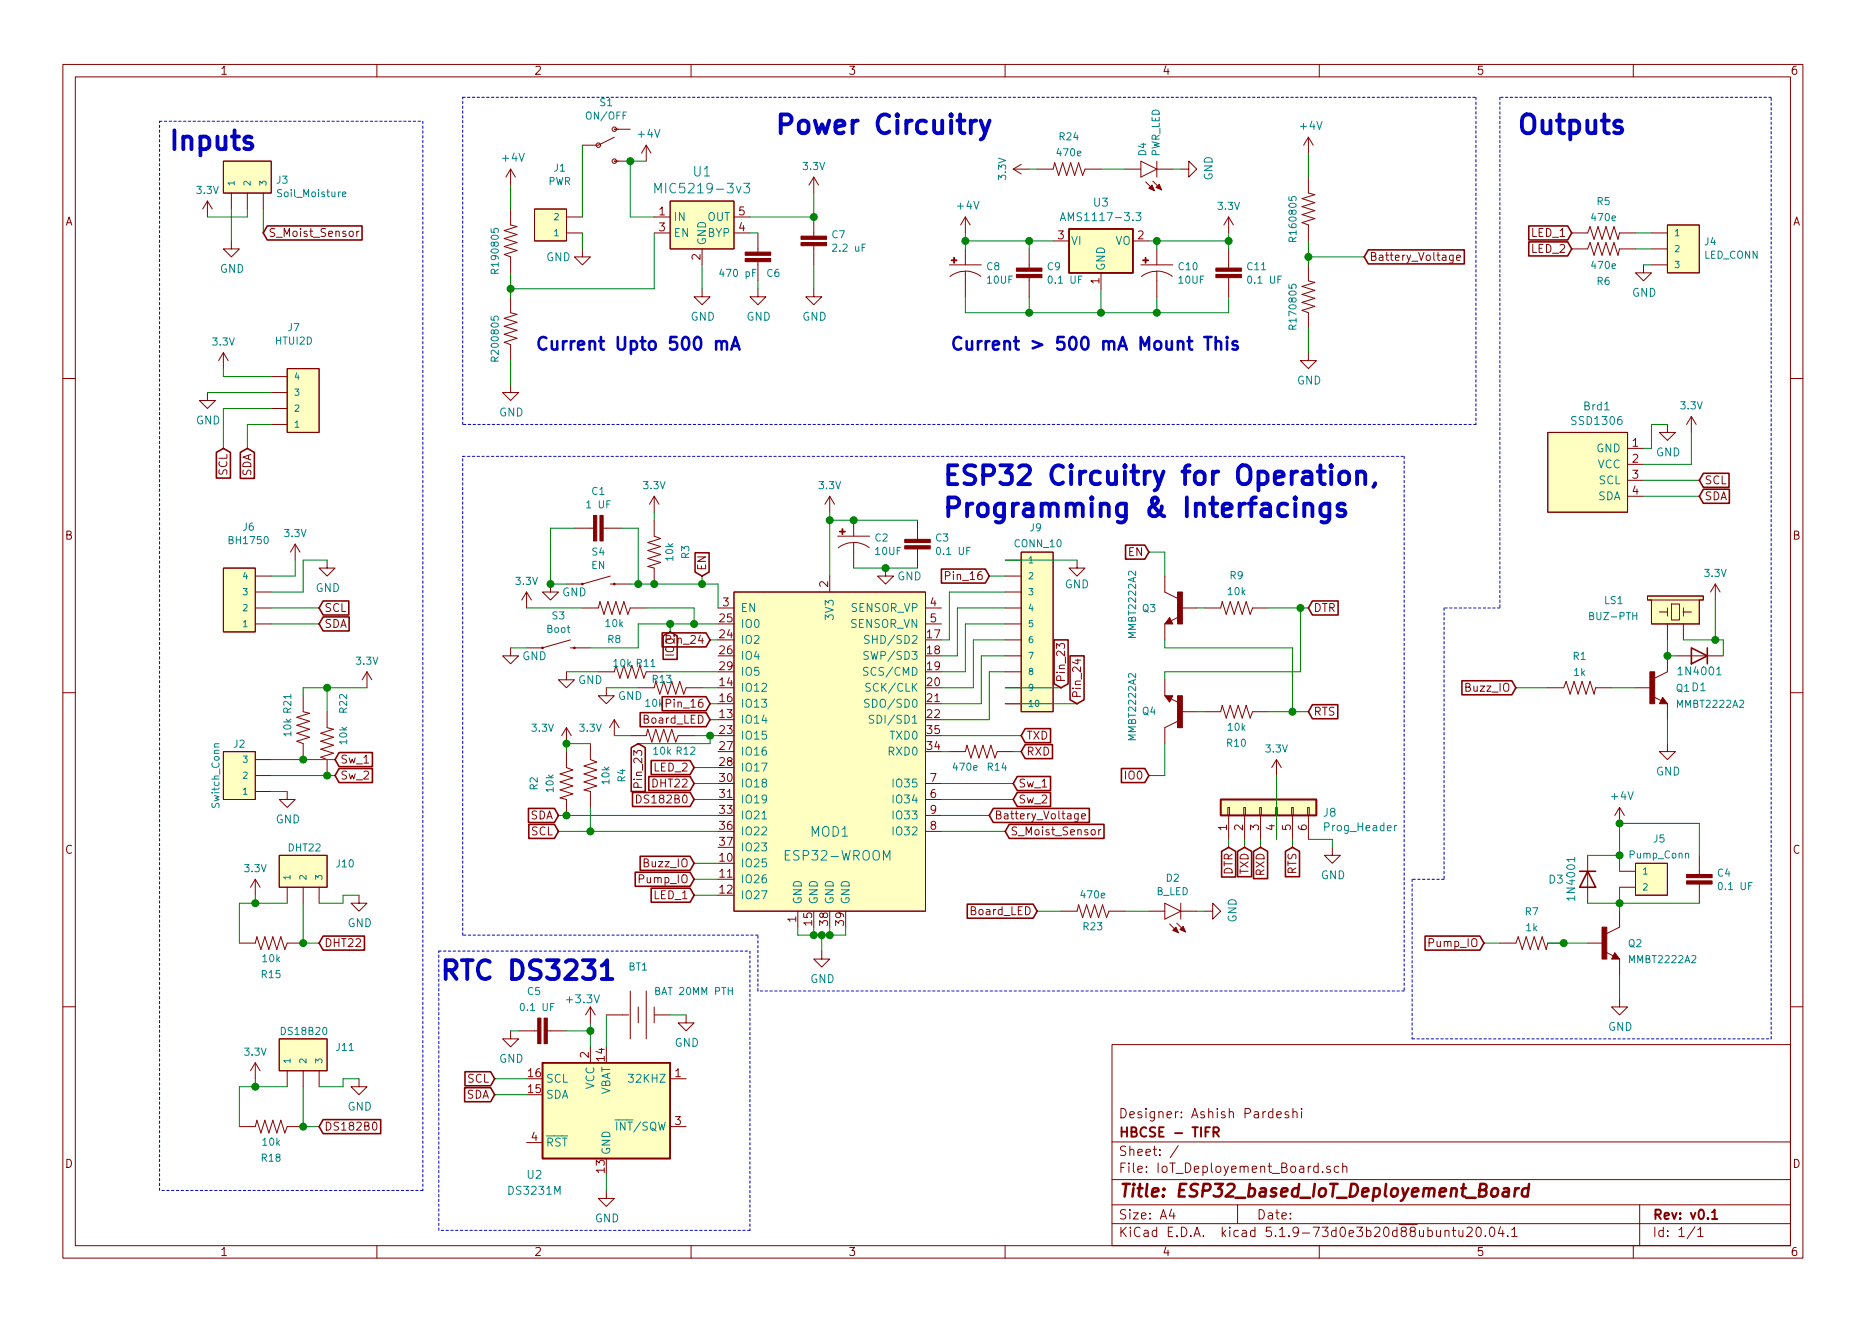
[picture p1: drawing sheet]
<svg xmlns="http://www.w3.org/2000/svg" width="297mm" height="210mm" viewBox="0 0 297 210" stroke-linecap="round" stroke-linejoin="round" font-family="sans-serif">
<g fill="none" stroke="#840000" stroke-width=".16">
<path d="M10 10.3h277v189.9h-277zM12 12.2h273v186.1h-273zM60 10.3v1.9M110 10.3v1.9M160 10.3v1.9M210 10.3v1.9M260 10.3v1.9M33 32v2.5M33 32l-.7 1.3M33 32l.8 1.3M35.6 25.6h7.6v5.1h-7.6zM36.8 38.3v1.3h1.3l-1.3 1.3-1.2-1.3h1.2"/>
<path d="M36.8 30.7v2.6M39.4 30.7v2.6M41.9 30.7v2.6M56.8 36.8v.8M57.1 36.8h-.2l-.1 .2M81.3 33.3v2.5l1 .3-2 .6 2 .6-2 .7 2 .6-2 .6 2 .7-2 .6 1 .4v2.5M81.3 26.9v2.6M81.3 26.9l-.8 1.3M81.3 26.9l.7 1.3M85.1 33.3h5.1v5h-5.1zM90.2 37.1h2.5M90.2 34.5h2.5"/>
<path d="M92.7 39.6v1.3h1.3l-1.3 1.3-1.3-1.3h1.3M97.8 21.8l-2.6 1.3h-2.5M97.8 25.6h2.5M97.8 20.6h2.5M102.9 23.1l-.8 1.3M102.9 23.1v2.5M102.9 23.1l.7 1.3M104.1 37.1h2.6M104.1 34.5h2.6M106.7 32h10.1v7.6h-10.1zM111.8 39.6v2.6M116.8 37.1h2.6"/>
<path d="M116.8 34.5h2.6M120.6 37.1v3M129.5 28.2v2.5M129.5 34.5v3.1M129.5 39.1v3.1M129.5 28.2l-.7 1.3M129.5 28.2l.8 1.3M153.7 34.5v2.6M153.7 39.6v2.6M153.7 34.5l-.8 1.3M153.7 34.5l.7 1.3M161.3 26.9h2.5"/>
<path d="M161.3 26.9l1.3 .8M162.6 26.2l-1.3 .7M163.8 39.6v3.1M165.1 26.9h2.5l.3-1 .6 2 .7-2 .6 2 .6-2 .7 2 .6-2 .6 2 .4-1h2.6M167.6 38.3h2.6M179.1 26.9h2.5M180.3 38.3h2.6M181.6 25.6l2.5 1.3-2.5 1.3zM182.4 29l1.4 1.3M183.5 28.8l1.4 1.4M184.1 26.9h2.6M184.1 25.6v2.6"/>
<path d="M184.1 39.6v2.6M188 26.9h1.2v-1.3l1.3 1.3-1.3 1.3v-1.3M195.6 34.5v2.6M195.6 39.6v3.1M195.6 34.5l-.8 1.3M195.6 34.5l.7 1.3M208.3 28.2v2.5l1 .3-2 .6 2 .7-2 .6 2 .6-2 .7 2 .6-2 .6 1 .4v2.5M208.3 21.8v2.6M208.3 21.8l-.8 1.3M208.3 21.8l.7 1.3M250.2 37.1h2.5l.4-1 .6 2 .7-2 .6 2 .7-2 .6 2 .6-2 .7 2 .2-1h2.5M250.2 39.6h2.5l.4-1 .6 2 .7-2 .6 2 .7-2 .6 2 .6-2 .7 2 .2-1h2.5"/>
<path d="M262.9 37.1h2.5M262.9 39.6h2.5M265.4 35.8h5.1v7.6h-5.1zM35.6 56.1v2.6M35.6 56.1l-.8 1.3M35.6 56.1l.7 1.3M43.2 59.9h2.5M45.7 58.7h5.1v10.1h-5.1zM81.3 47.2v2.6l1 .2-2 .7 2 .6-2 .6 2 .7-2 .6 2 .6-2 .7 1 .4v2.5M111.8 46v1.2h1.2l-1.2 1.3-1.3-1.3h1.3M120.6 46v1.2h1.3l-1.3 1.3-1.2-1.3h1.2M120.6 41.7v3"/>
<path d="M129.5 46v1.2h1.3l-1.3 1.3-1.2-1.3h1.2M151.1 42.2h5.1M151.2 44a4 4 0 0 1 2.5-.8v4M153.7 43.1a4.3 4.3 0 0 1 2.4 .9M163.8 44.2v3M175.3 43.4v2.6M181.6 42.2h5.1M181.7 44a4 4 0 0 1 2.4-.8v4M184.1 43.1a4.3 4.3 0 0 1 2.5 .9M195.6 44.2v3M208.3 56.1v1.3h1.2l-1.2 1.3-1.3-1.3h1.3M208.3 42.2v2.5l1 .3-2 .6 2 .6-2 .7 2 .6-2 .6 2 .7-2 .6 1 .4v2.5"/>
<path d="M231.3 40.6v1.2l-.2 .1-.3-.1M231.3 40.7l-.3-.1-.3 .2 .1 .6h.5M231.9 41l.6-.1-.1-.2-.3-.1-.2 .2v.6h.5M261.6 42.2v1.2h1.3l-1.3 1.3-1.3-1.3h1.3M262.9 42.2h2.5M10 60.2h2M33 62.5v1.2h1.3l-1.3 1.3-1.3-1.3h1.3M43.2 67.6h2.5M43.2 65h2.5M43.2 62.5h2.5M81.3 61.2v1.3h1.2l-1.2 1.2-1.3-1.2h1.3M104.1 79v2.5"/>
<path d="M104.1 79l-.7 1.3M104.1 79l.8 1.3M132.1 79v2.5M132.1 79l-.8 1.3M132.1 79l.7 1.3M246.4 68.8h12.7v12.7h-12.7zM259.1 71.4h2.5M259.1 73.9h2.5M259.1 76.4h2.5M259.1 79h2.5M265.4 67.6v1.2h1.3l-1.3 1.3-1.2-1.3h1.2M269.2 66.3v2.5"/>
<path d="M269.2 66.3l-.7 1.3M269.2 66.3l.8 1.3M285 60.2h2M35.6 90.4h5v10.2h-5zM40.6 99.3h2.6M40.6 96.8h2.6M40.6 94.2h2.6M40.6 91.7h2.6M47 86.6v2.5M47 86.6l-.8 1.3M47 86.6l.8 1.3M52.1 89.1v1.3h1.2l-1.2 1.3-1.3-1.3h1.3"/>
<path d="M83.8 94.2v2.6M83.8 94.2l-.7 1.3M83.8 94.2l.8 1.3M87.6 93v1.2h1.3l-1.3 1.3-1.2-1.3h1.2M91.4 84.1h3.1M92.7 96.8h2.5l.3-1 .6 2 .7-2 .6 2 .6-2 .7 2 .6-2 .6 2 .4-1h2.6M96 84.1h3.1M97.2 91.7l-4.5 1.3h-2.5M97.2 93h3.1M104.1 82.8v2.5l1.1 .4-2.1 .7 2.1 .6-2.1 .6 2.1 .7-2.1 .6 2.1 .6-2.1 .7 1 .2v2.6M114.3 96.8h2.5M116.8 94.2h30.5v50.8h-30.5z"/>
<path d="M132.1 91.7v2.5M133.3 85.3h5.1M133.5 87.2a4 4 0 0 1 2.4-.8v4M135.9 86.3a4.3 4.3 0 0 1 2.5 .9M135.9 82.8v2.5M141 90.4v1.3h1.2l-1.2 1.3-1.3-1.3h1.3M146 82.8v3M146 87.4v3M147.3 99.3h2.6M147.3 96.8h2.6M150.5 91.6h.6l.1-.2v-.3l-.2-.1h-.5v1.2M160 99.3h2.6"/>
<path d="M160 96.8h2.6M160 94.2h2.6M160 91.7h2.6M160 89.1h2.6M162.6 87.9h5v25.4h-5zM171.4 89.1v1.3h1.3l-1.3 1.3-1.2-1.3h1.2M185.4 91.7v2.5l2.1 1M185.4 99.3v2.5M187.7 98.2l-1.3 .6M188 96.8h2.5M191.8 96.8h2.5l.3-1 .6 2 .6-2 .7 2 .6-2 .6 2 .7-2 .6 2 .4-1h2.5M262.3 94.9h8.8v.6h-.6v3.8h-7.6v-3.8h-.6z"/>
<path d="M262.9 95.5h7.6M264.2 97.4h1.2M265.4 96.8v1.2M265.4 99.3v2.5M266.1 96.1h1.2v2.6h-1.2zM268 97.4h1.2M268 96.8v1.2M268 99.3v2.5M273 93v2.5M273 93l-.7 1.2M273 93l.8 1.2M10 110.3h2"/>
<path d="M35.6 119.6h5v7.6h-5zM48.3 110.7v2.6l1 .2-2.1 .7 2.1 .6-2.1 .6 2.1 .7-2.1 .6 2.1 .6-2.1 .7 1.1 .4v2.5M52.1 113.3v2.5l1 .3-2 .6 2 .6-2 .7 2 .6-2 .6 2 .7-2 .6 1 .4v2.5M58.4 106.9v2.6M58.4 106.9l-.7 1.3M58.4 106.9l.8 1.3M81.3 103.1v1.3h1.2l-1.2 1.3-1.3-1.3h1.3M90.2 106.9v1.3h1.2l-1.2 1.3-1.3-1.3h1.3M90.2 119.6v2.6l1 .3-2 .7 2 .6-2 .7 2 .6-2 .6 2 .7-2 .6 1 .2v2.6M90.2 115.8v2.6M90.2 115.8l-.8 1.3M90.2 115.8l.7 1.3"/>
<path d="M90.8 101.8l-4.4 1.3h-2.6M90.8 103.1h3.2M94 118.4v2.5l1 .4-2 .6 2 .6-2 .7 2 .6-2 .7 2 .6-2 .6 1 .3v2.5M95.2 106.9h2.6l.2-1 .7 2 .6-2 .6 2 .7-2 .6 2 .7-2 .6 2 .4-1h2.5M96.5 109.5v1.2h1.3l-1.3 1.3-1.3-1.3h1.3M97.8 114.5v2.6M97.8 114.5l-.8 1.3M97.8 114.5l.8 1.3M100.3 117.1h2.6l.2-1 .7 2 .6-2 .6 2 .7-2 .6 2 .6-2 .7 2 .3-1h2.6M101.6 109.5h2.5l.3-1 .6 2 .7-2 .6 2 .6-2 .7 2 .6-2 .6 2 .4-1h2.6M151.1 119.6h2.6l.2-1 .7 2 .6-2 .6 2 .7-2 .6 2 .6-2 .7 2 .3-1h2.6M160 109.5h2.6"/>
<path d="M160 106.9h2.6M160 104.4h2.6M160 101.8h2.6M160 112h2.6M168.2 103.2v-.8l.5 .4 .1-.3 .4-.1 .2 .1 .1 .5-.2 .2M171.2 105.1h.8M171.6 104.9v.8l-.9-.3M185.4 108.2v2.5M186.4 111.2l1.3 .7M187.5 114.8l-2.1 1v2.6M188 113.3h2.5M191.8 113.3h2.5l.3-1 .6 2 .6-2 .7 2 .6-2 .6 2 .7-2 .6 2 .4-1h2.5"/>
<path d="M246.4 109.5h2.5l.4-1 .6 2 .7-2 .6 2 .6-2 .7 2 .6-2 .6 2 .3-1h2.5M260.3 109.5h2.6M263.2 110.9l1.2 .6M265.4 118.4v1.2h1.3l-1.3 1.3-1.2-1.3h1.2M265.4 104.4v2.5l-2 1M265.4 112v2.5M266.7 104.4h7.6M285 110.3h2M40.6 139.9v2.6M40.6 139.9l-.7 1.3M40.6 139.9l.8 1.3M40.6 126h2.6"/>
<path d="M40.6 123.4h2.6M40.6 120.9h2.6M44.4 136.1h7.7v5.1h-7.7zM45.7 126v1.2h1.3l-1.3 1.3-1.3-1.3h1.3M101.3 126.5a.64 .64 0 0 1 .8 .7 .64 .64 0 0 1-.8 .6zM147.3 127.2h2.6M147.3 124.7h2.6M147.3 132.3h2.6M147.3 129.8h2.6M171.6 129.5v1.2l-.2 .1-.3-.1M171.6 129.6l-.3-.1-.3 .2 .1 .6h.5M172.2 129.9l.6-.1-.1-.2-.3-.1-.2 .2v.6h.5"/>
<path d="M174.9 132v.9M175.3 132l-.3 .1-.1 .2M195.5 128.5h.2v1.3h-.2zM195.6 129.8v3.8M198 128.5h.2v1.3h-.2zM198.1 129.8v3.8M200.5 128.5h.3v1.3h-.3zM200.7 129.8v3.8M203.1 128.5h.2v1.3h-.2zM203.2 120.9v2.5M203.2 129.8v3.8M203.2 120.9l-.8 1.3"/>
<path d="M203.2 120.9l.8 1.3M205.6 128.5h.3v1.3h-.3zM205.7 129.8v3.8M208.2 128.5h.2v1.3h-.2zM208.3 129.8v3.8M212.1 134.9v1.2h1.3l-1.3 1.3-1.3-1.3h1.3M252.7 136.1v7.7M257.8 128.5v2.6M257.8 138.7h2.5M257.8 128.5l-.8 1.3M257.8 128.5l.8 1.3M260.3 137.4h5.1v5.1h-5.1z"/>
<path d="M270.5 136.1v3.1M38.1 150.1h2.5l.3-1 .6 2 .7-2 .6 2 .6-2 .7 2 .6-2 .6 2 .4-1h2.6M45.7 141.2v2.6M48.3 141.2v2.6M50.8 141.2v2.6M57.1 142.5v1.3h1.3l-1.3 1.2-1.2-1.2h1.2M100.3 157.7v7.6M102.9 157.7v7.6M127 145v2.6M130.8 151.4v1.2h1.3l-1.3 1.3-1.3-1.3h1.3M168.9 145h2.5l.3-1 .6 2 .7-2 .6 2 .6-2 .7 2 .6-2 .6 2 .4-1h2.6M182.9 145h2.5"/>
<path d="M185.4 143.8l2.6 1.2-2.6 1.3zM186.2 147.1l1.4 1.4M187.3 146.9l1.4 1.4M188 145h2.5M188 143.8v2.5M191.8 145h1.2v-1.2l1.3 1.2-1.3 1.3v-1.3M238.8 150.1h2.5l.4-1 .6 2 .7-2 .6 2 .6-2 .7 2 .6-2 .6 2 .3-1h2.5M252.7 150.1h2.6M255.6 151.5l1.2 .6M257.8 159v1.3h1.3l-1.3 1.2-1.3-1.2h1.3M257.8 145v2.6l-2 1M257.8 152.6v2.6"/>
<path d="M257.8 141.2h2.5M270.5 140.7v3.1M10 160.2h2M38.1 179.3h2.5l.3-1 .6 2 .7-2 .6 2 .6-2 .7 2 .6-2 .6 2 .4-1h2.6M40.6 169.2v2.5M40.6 169.2l-.7 1.2M40.6 169.2l.8 1.2M44.4 165.3h7.7v5.1h-7.7zM45.7 170.4v2.6M48.3 170.4v2.6M50.8 170.4v2.6M57.1 171.7v1.3h1.3l-1.3 1.2-1.2-1.2h1.2"/>
<path d="M59.4 178.7l.2-.1a.72 .72 0 0 1 .1 1.3l-.2-.1-.2-.2v-.5zM81.3 164.1v1.2h1.2l-1.2 1.3-1.3-1.3h1.3M82.5 164.1h3.1M87.1 164.1h3.1M94 160.3v2.5M94 166.6v2.6M94 160.3l-.8 1.2M94 160.3l.7 1.2M96.5 161.5h3.6M101.6 160.3v2.5M104.1 160.3v2.5M104.1 161.5h2.6"/>
<path d="M106.7 179.3h2.5M106.7 171.7h2.5M109.2 161.5v1.3h1.3l-1.3 1.3-1.3-1.3h1.3M177 166.3h108v32h-108zM203.3 177.4l.7-.1-.1-.3-.4-.1-.2 .2v.7h.6M205.1 177l-.4-.1-.2 .2 .1 .3 .5 .1v.3h-.6M205.8 177.1l.1-.1a.37 .37 0 0 1 .6 .1v.8M205.8 176.4v1.5M207.2 176.4v.2M207.2 176.9v1M285 160.2h2M60 198.3v1.9"/>
<path d="M83.8 181.9h2.6M96.5 189.5v1.2h1.3l-1.3 1.3-1.3-1.3h1.3M110 198.3v1.9M160 198.3v1.9M177 194.8h108M177 191.8h108M177 187.8h108M177 181.8h108M186.5 192.5l-.4 1h1M186.8 193v1M187.6 182.3l-1.3 2M197 191.8v3"/>
<path d="M210 198.3v1.9M210.5 186.5v.1M211.8 185.7a.37 .37 0 0 0-.6 .1l.1 .2 .5 .2v.1l-.2 .3-.4-.1M213.1 185.7a.48 .48 0 0 0-.6 0v.8a.48 .48 0 0 0 .6 0M213.7 185.7h.1a.37 .37 0 0 1 .6 .1v.8M213.7 185.1v1.5M230 196l.2-.2 .4 .1 .1 .9M230 195.8v1M231.2 195.8h.5M231.4 195.3v1.3l.3 .2M232.2 195.8l.1 .9 .4 .1 .2-.1M232.9 195.8v1"/>
<path d="M233.5 195.5l.2-.2h.4l.2 .2 .1 .3-.9 1h.9M235.2 195.4l.2-.1a.94 .94 0 0 1 0 1.5h-.1a1 1 0 0 1-.1-1.4zM236.4 196.7v.1M237.3 195.4a.36 .36 0 0 1 .6 .2 .77 .77 0 0 1-.5 1.2 1 1 0 0 1-.1-1.4zM238.9 195.2l-.4 1.1h.9M239.2 195.8v1M240 196.7v.1M240.6 195.8l.5-.5v1.5M240.6 196.8h.9M260 198.3v1.9M261 191.8v6.5M269.8 195.2l-1.2 2"/>
<path d="M270.3 195.8l.4-.5v1.5M270.3 196.8h.8"/>
<circle cx="95.2" cy="23.1" r=".36"/>
<circle cx="97.8" cy="20.6" r=".36"/>
<circle cx="97.8" cy="25.6" r=".36"/>
</g>
<path d="M192.6 179.4h-.7v1.5M193.2 180.2l.7-.1 .1-.2v-.3l-.2-.2h-.6v1.5M193.5 180.2l.5 .7M272.5 193l.4-.5v1.5M272.5 194h.9" fill="none" stroke="#840000" stroke-width=".3"/>
<path d="M239.4 189.2h.8l-.1 1.2M240.2 189.6l-.7 .1a.4 .4 0 0 0-.3 .3 .4 .4 0 0 0 .2 .4l.7-.1M241.2 189.1l-.2 1.3M241.8 189.1a.54 .54 0 0 0-.6 .4M243.3 189.2a.68 .68 0 0 0-1 .3l-.1 .6 .2 .2 .2 .1 .6-.1M243.4 188.4l-.2 2" fill="none" stroke="#840000" stroke-width=".41"/>
<g fill="#ffffc2" stroke="#ffffc2" stroke-width=".16">
<path d="M35.6 90.4h5v10.2h-5z"/>
<path d="M246.4 68.8h12.7v12.7h-12.7z"/>
<path d="M260.3 137.4h5.1v5.1h-5.1z"/>
<path d="M45.7 58.7h5.1v10.1h-5.1z"/>
<path d="M35.6 25.6h7.6v5.1h-7.6z"/>
<path d="M35.6 119.6h5v7.6h-5z"/>
<path d="M44.4 136.1h7.7v5.1h-7.7z"/>
<path d="M44.4 165.3h7.7v5.1h-7.7z"/>
<path d="M265.4 35.8h5.1v7.6h-5.1z"/>
<path d="M194.3 127.2h15.2v2.6h-15.2z"/>
<path d="M170.2 36.4h10.1v7h-10.1z"/>
<path d="M106.7 32h10.1v7.6h-10.1z"/>
<path d="M162.6 87.9h5v25.4h-5z"/>
<path d="M85.1 33.3h5.1v5h-5.1z"/>
<path d="M116.8 94.2h30.5v50.8h-30.5z"/>
<path d="M266.1 96.1h1.2v2.6h-1.2z"/>
<path d="M262.3 94.9h8.8v.6h-.6v3.8h-7.6v-3.8h-.6z"/>
<path d="M86.4 169.2h20.3v15.2h-20.3z"/>
</g>
<g fill="#840000" stroke="#840000" stroke-width=".16">
<path d="M85.6 162h.5v4.1h-.5z"/>
<path d="M86.6 162h.5v4.1h-.5z"/>
<path d="M255 147.6h.8v5h-.8z"/>
<path d="M257 151.6l.8 1h-1.3z"/>
<path d="M268.5 140.2h4v.5h-4z"/>
<path d="M268.5 139.2h4v.5h-4z"/>
<path d="M187.5 110.7h.7v5.1h-.7z"/>
<path d="M185.4 110.7h1.3l-.5 1.1z"/>
<path d="M187.5 94.2h.7v5.1h-.7z"/>
<path d="M186.2 98.3l.5 1h-1.3z"/>
<path d="M161.8 43.7h4.1v.5h-4.1z"/>
<path d="M161.8 42.7h4.1v.5h-4.1z"/>
<path d="M151.4 41.4h.9v.1h-.9z"/>
<path d="M151.8 41h.1v.9h-.1z"/>
<path d="M186.7 148.1l.5-.5 .4 .9z"/>
<path d="M187.8 147.9l.5-.5 .4 .9z"/>
<path d="M181.9 41.4h.9v.1h-.9z"/>
<path d="M182.3 41h.1v.9h-.1z"/>
<path d="M193.5 43.7h4.1v.5h-4.1z"/>
<path d="M193.5 42.7h4.1v.5h-4.1z"/>
<path d="M182.9 30l.5-.5 .4 .8z"/>
<path d="M184 29.8l.5-.5 .4 .9z"/>
<path d="M118.6 41.1h4.1v.6h-4.1z"/>
<path d="M118.6 40.1h4.1v.5h-4.1z"/>
<path d="M127.5 38.6h4.1v.5h-4.1z"/>
<path d="M127.5 37.6h4.1v.5h-4.1z"/>
<path d="M144 86.9h4.1v.5h-4.1z"/>
<path d="M144 85.8h4.1v.6h-4.1z"/>
<path d="M133.7 84.6h.8v.1h-.8z"/>
<path d="M134 84.2h.2v.9h-.2z"/>
<path d="M262.6 106.9h.8v5.1h-.8z"/>
<path d="M264.7 111l.7 1h-1.2z"/>
<path d="M94.5 82h.5v4.1h-.5z"/>
<path d="M95.5 82h.5v4.1h-.5z"/>
<circle cx="92.7" cy="93" r=".13"/>
<circle cx="97.8" cy="93" r=".13"/>
<circle cx="86.4" cy="103.1" r=".13"/>
<circle cx="91.4" cy="103.1" r=".13"/>
</g>
<g fill="none" stroke="#008484" stroke-width=".16">
<path d="M54.5 30.9l.6-.1-.1-.2h-.3l-.2 .1 .1 .6h.4M104.2 30.7v-1.5l.5 1.1 .6-1.1v1.5M118.4 29.2h.9l-.5 .6 .5 .1v.7l-.3 .1h-.4l-.2-.1M168.8 35.1l.4-1.2 .4 1.2M168.9 34.8h.6M180.8 33.9h.8l-.4 .4 .3 .2 .1 .4-.2 .2h-.4l-.2-.1M34.9 118.4h-.7l-.1 .3 .1 .2M138.2 106.3l-.5-.1-.2 .1-.1 .3 .2 .2 .4 .2 .2 .3-.3 .2-.5-.1M138.2 103.8l-.5-.1-.1 .1v.4l.6 .3v.2l-.2 .2h-.5M138.4 111.4l-.5-.1-.3 .3 .1 .3 .6 .2v.3l-.2 .2-.5-.1M138.4 101.2l-.5-.1-.3 .3 .1 .3 .6 .2v.4l-.2 .1h-.5M138.5 108.8h-.5l-.1 .1v.4l.6 .2v.3l-.2 .2h-.5"/>
<path d="M139.1 113.9a.52 .52 0 0 0-.7 .1v.3l.6 .3 .1 .3-.3 .2h-.4M273.3 107.4h.7M121.3 130.3h.7M222.4 131.4h-.3l-.1 .2M250.7 136.4v.8M268.3 135.9l.2-.1 .3 .1v.7M97.9 178.3h.6"/>
</g>
<g fill="none" stroke="#840000" stroke-width=".25">
<path d="M42.5 36h15.1v2.2h-15.1l-.6-1.1zM170.2 36.4h10.1v7h-10.1zM217.8 39.8h15.3v2.2h-15.3l-.6-1.1zM243.4 36h6.2l.6 1.1-.6 1.1h-6.2zM243.4 38.5h6.2l.6 1.1-.6 1.1h-6.2zM34.4 72l1.2-.6 1.1 .6v4.1h-2.3zM38.3 72l1.1-.6 1.1 .6v4.1h-2.2zM271.1 77.9h4.2v2.2h-4.2l-.6-1.1zM271.1 75.3h4.1v2.3h-4.1l-.6-1.2zM51.4 98.2h4.2v2.2h-4.2l-.6-1.1zM51.4 95.7h4.1v2.2h-4.1l-.6-1.1zM110.6 88h2.3v3.1l-1.1 .6-1.2-.6z"/>
<path d="M149.9 90.6h6.9l.7 1.1-.7 1.1h-6.9zM179.2 86.8h3l.7 1.1-.7 1.1h-3zM208.9 95.7h4.1v2.2h-4.1l-.6-1.1zM54 119.8h5.3v2.2h-5.3l-.7-1.1zM100.5 119l1.1-.6 1.1 .6v7h-2.2zM101.9 113.4h10.5l.6 1.1-.6 1.2h-10.5zM105.4 110.9h7l.6 1.1-.6 1.1h-7zM105.4 100.7h7l.6 1.1-.6 1.2h-7zM105.6 101.2l1.1-.6 1.1 .6v3.7h-2.2zM163.2 118.5h4.3v2.2h-4.3l-.6-1.1zM163.2 116h4v2.2h-4l-.6-1.1zM167.8 101.8h2.2v7l-1.1 .7-1.1-.7z"/>
<path d="M170.3 104.4h2.3v7l-1.2 .6-1.1-.6zM208.9 112.2h4.1v2.2h-4.1l-.6-1.1zM232.7 108.4h8l.6 1.1-.6 1.1h-8zM269.2 103.1l2.6 1.3-2.6 1.3zM271.8 103.1v2.6M54 122.3h5.3v2.3h-5.3l-.7-1.2zM84.1 128.7h4.2l.6 1.1-.6 1.1h-4.2zM84.2 131.2h4.1l.6 1.1-.6 1.1h-4.1zM100.7 126.1h9.2l.6 1.1-.6 1.2h-9.2zM101.1 138.8h8.8l.6 1.1-.6 1.2h-8.8zM101.9 136.3h8l.6 1.1-.6 1.1h-8zM103.3 123.6h6.6l.6 1.1-.6 1.1h-6.6z"/>
<path d="M103.7 121.1h6.2l.6 1.1-.6 1.1h-6.2zM158.1 128.7h15.3v2.2h-15.3l-.6-1.1zM160.7 131.2h15v2.2h-15l-.7-1.1zM161.9 123.6h5.3v2.2h-5.3l-.6-1.1zM161.9 126.1h5.3v2.3h-5.3l-.6-1.2zM178.5 122.3h3.7l.7 1.1-.7 1.2h-3.7zM194.3 127.2h15.2v2.6h-15.2zM194.5 135.5l1.1-.6 1.1 .6v4.1h-2.2zM197 135.5l1.1-.6 1.1 .6v4h-2.2zM199.5 135.5l1.2-.6 1.1 .6v4.3h-2.3zM204.6 135.5l1.1-.6 1.2 .6v4h-2.3zM251.5 138.7h2.5"/>
<path d="M252.7 138.7l1.3 2.5h-2.5zM51.4 149h6.6v2.2h-6.6l-.6-1.1zM103.7 141.4h6.2l.6 1.1-.6 1.1h-6.2zM154 143.9h10.5l.6 1.1-.6 1.1h-10.5zM226.8 149h8.8l.6 1.1-.6 1.1h-8.8zM51.4 178.2h9.2v2.2h-9.2l-.6-1.1zM74 173.1h4.1l.6 1.1-.6 1.2h-4.1zM74 170.6h4.1l.6 1.1-.6 1.1h-4.1zM86.4 169.2h20.3v15.2h-20.3z"/>
</g>
<g fill="none" stroke="#0000c2" stroke-width=".16" stroke-dasharray=".4 .4">
<path d="M25.4 19.3h41.9M67.3 19.3v170.2M73.7 15.5h161.2M234.9 15.5v52.1M238.8 15.5v81.3M281.9 15.5h-43.1M73.7 72.6h149.8M73.7 67.6v-52.1M223.5 72.6v85.1M234.9 67.6h-161.2M229.9 96.8v43.1M238.8 96.8h-8.9"/>
<path d="M224.8 139.9v25.4M229.9 139.9h-5.1M69.8 151.4h49.6M73.7 148.8v-76.2M119.4 151.4v44.4M120.6 157.7v-8.9M120.6 148.8h-46.9M223.5 157.7h-102.9M224.8 165.3h57.1M281.9 165.3v-149.8M25.4 189.5v-170.2M67.3 189.5h-41.9"/>
<path d="M69.8 195.8v-44.4M119.4 195.8h-49.6"/>
</g>
<g fill="none" stroke="#008400" stroke-width=".16">
<path d="M36.8 33.3v5M39.4 33.3v1.2h-6.4M41.9 33.3v3.8M81.3 29.5v3.8M92.7 23.1v11.4M92.7 37.1v2.5M102.9 25.6h-2.6v8.9h3.8M104.1 37.1v8.9h-22.8M119.4 37.1h1.2M129.5 30.7v3.8h-10.1M153.7 38.3h13.9M153.7 37.1v2.5"/>
<path d="M163.8 38.3v1.3M163.8 26.9h1.3M175.3 26.9h3.8M182.9 38.3h12.7M184.1 38.3v1.3M186.7 26.9h1.3M195.6 37.1v2.5M208.3 24.4v3.8M208.3 38.3v3.9M260.3 37.1h2.6M260.3 39.6h2.6M35.6 58.7v1.2h7.6"/>
<path d="M81.3 43.4v3.8M81.3 57.4v3.8M111.8 42.2v3.8M120.6 44.7v1.3M129.5 42.2v3.8M153.7 47.2v2.6h41.9v-2.6M163.8 47.2v2.6M175.3 46v3.8M184.1 47.2v2.6M208.3 52.3v3.8M208.3 40.9h8.9M261.6 42.2h1.3"/>
<path d="M33 62.5h10.2M43.2 67.6h-3.8v3.8M43.2 65h-7.6v6.4M261.6 76.4h8.9M261.6 79h8.9M265.4 67.6h-2.5v3.8h-1.3M269.2 68.8v5.1h-7.6M43.2 96.8h7.6M43.2 99.3h7.6M47 89.1v2.6h-3.8M52.1 89.1h-3.8v5.1h-5.1M83.8 96.8h8.9"/>
<path d="M91.4 84.1h-3.8v8.9h2.6M99.1 84.1h2.5v8.9M100.3 93h14v3.8M102.9 96.8h7.6v2.5M104.1 81.5v1.3M106.7 99.3v1.3M111.8 91.7v1.3M114.3 99.3h-12.7v3.8h-7.6M132.1 82.8h13.9M132.1 81.5v10.2M135.9 90.4h10.1M157.5 91.7h2.5"/>
<path d="M160 99.3h-6.3v7.6h-3.8M160 94.2h-8.9v7.6h-1.2M160 89.1h11.4M160 96.8h-7.6v7.6h-2.5M182.9 87.9h2.5v3.8M190.5 96.8h1.3M201.9 96.8h6.4M207 96.8v10.1h-21.6v1.3M273 95.5v6.3M52.1 109.5v3.8M58.4 109.5h-10.1v1.2M81.3 103.1h2.5"/>
<path d="M90.2 106.9h5M94 118.4h-3.8v1.2M96.5 109.5h5.1M97.8 117.1h2.5M105.4 106.9h8.9M110.5 117.1h3.8M111.8 109.5h2.5M113 101.8h1.3M113 117.1v1.3h-11.4M113 114.5h1.3M113 112h1.3M149.9 117.1h12.7"/>
<path d="M149.9 119.6h1.2M160 101.8h-5.1v7.7h-5M160 109.5h8.9M160 106.9h-2.5v7.6h-7.6M160 104.4h-3.8v7.6h-6.3M160 112h11.4M161.3 119.6h1.3M185.4 118.4v5h-2.5M185.4 101.8v1.3h20.3v10.2M190.5 113.3h1.3M201.9 113.3h6.4M241.3 109.5h5.1"/>
<path d="M256.5 109.5h3.8M265.4 101.8v2.6h1.3M265.4 114.5v3.9M268 101.8h6.3v2.6M43.2 123.4h10.1M43.2 120.9h10.1M43.2 126h2.5M88.9 129.8h25.4M88.9 132.3h25.4M94 128.5v3.8M110.5 124.7h3.8M110.5 127.2h3.8"/>
<path d="M110.5 122.2h3.8M110.5 139.9h3.8M110.5 137.4h3.8M149.9 124.7h11.4M149.9 127.2h11.4M149.9 129.8h7.6M149.9 132.3h10.1M195.6 133.6v1.3M198.1 133.6v1.3M200.7 133.6v1.3M203.2 123.4v10.2M205.7 133.6v1.3"/>
<path d="M208.3 133.6h3.8v1.3M252.7 136.1h5.1M270.5 136.1v-5h-12.7v7.6M40.6 142.5v1.3M45.7 143.8h-7.6v6.3M48.3 143.8v6.3h2.5M57.1 142.5h-2.5v1.3h-3.8M110.5 142.5h3.8M127 147.6v1.2h7.6v-1.2M129.5 147.6v1.2M130.8 148.8v2.6M132.1 147.6v1.2"/>
<path d="M165.1 145h3.8M179.1 145h3.8M190.5 145h1.3M236.2 150.1h2.6M246.4 150.1h6.3M252.7 143.8h17.8M257.8 141.2v3.8M257.8 155.2v3.8M40.6 171.7v1.3M45.7 173h-7.6v6.3M48.3 173v6.3h2.5M57.1 171.7h-2.5v1.3h-3.8"/>
<path d="M78.7 171.7h5.1M78.7 174.2h5.1M81.3 164.1h1.2M90.2 164.1h3.8M94 162.8v3.8M96.5 161.5v5.1M106.7 161.5h2.5M96.5 186.9v2.6"/>
</g>
<g fill="none" stroke="#0000c2" stroke-width=".61">
<path d="M156.1 19.2l.7 2M157.5 19.2l-1 2.7-.4 .3M211.9 74.1l-.1 .1 .1 .1 .1-.1-.1-.1v.2M211.9 75.1v2M213.5 75.2a.81 .81 0 0 1 1.3 .4v.9a.81 .81 0 0 1-.8 .6 .81 .81 0 0 1-.8-.6v-.9zM216 75.3a.76 .76 0 0 1 1.3 .2v1.6M216 75.1v2M218.9 76.9l-.3 .6M207.6 80.4a.76 .76 0 0 1 1.3 .2v1.6M207.6 80.2v2M211.6 80.2v2.4a.8 .8 0 0 1-1.3 .4M211.6 80.3l-.3-.1h-.5l-.3 .1-.3 .4v.9l.3 .4 .3 .2h.5l.3-.2"/>
<path d="M214 80.3l-.2-.1h-.5l-.3 .1-.1 .3 .1 .4 1 .3 .2 .3-.2 .4-.2 .2h-.6l-.3-.2M95.8 153.7l.3-.2 .5-.7v3M95.8 155.8h1.7"/>
</g>
<path d="M114 54.5a.5 .5 0 0 1 .9 .1v1M114 54.3v1.3M114.9 54.6a.48 .48 0 0 1 .7-.2l.1 .2v1M116.4 55.6l.7-2 .6 2M116.6 55.1h1M191.7 53.6h1.2M192.3 53.6v2M193.5 54.5a.49 .49 0 0 1 .9 .1v1M193.5 53.6v2M195.3 53.6l-.1 .1h.2l-.1-.1v.2M195.3 54.3v1.3M197 54.4a.48 .48 0 0 0-.8 .2l.1 .3 .5 .1 .3 .3-.1 .2-.2 .1-.6-.1" fill="none" stroke="#0000c2" stroke-width=".41"/>
<g fill="#008400" stroke="#008400" stroke-width=".25">
<circle cx="135.9" cy="82.8" r=".51"/>
<circle cx="87.6" cy="93" r=".51"/>
<circle cx="257.8" cy="143.8" r=".51"/>
<circle cx="110.5" cy="99.3" r=".51"/>
<circle cx="141" cy="90.4" r=".51"/>
<circle cx="257.8" cy="131.1" r=".51"/>
<circle cx="129.5" cy="148.8" r=".51"/>
<circle cx="90.2" cy="118.4" r=".51"/>
<circle cx="101.6" cy="93" r=".51"/>
<circle cx="104.1" cy="93" r=".51"/>
<circle cx="248.9" cy="150.1" r=".51"/>
<circle cx="113" cy="117.1" r=".51"/>
<circle cx="132.1" cy="82.8" r=".51"/>
<circle cx="130.8" cy="148.8" r=".51"/>
<circle cx="132.1" cy="148.8" r=".51"/>
<circle cx="81.3" cy="46" r=".51"/>
<circle cx="175.3" cy="49.8" r=".51"/>
<circle cx="153.7" cy="38.3" r=".51"/>
<circle cx="184.2" cy="38.3" r=".51"/>
<circle cx="163.8" cy="49.8" r=".51"/>
<circle cx="195.6" cy="38.3" r=".51"/>
<circle cx="163.8" cy="38.3" r=".51"/>
<circle cx="52.1" cy="109.5" r=".51"/>
<circle cx="52.1" cy="123.4" r=".51"/>
<circle cx="48.3" cy="120.9" r=".51"/>
<circle cx="265.4" cy="104.4" r=".51"/>
<circle cx="273" cy="101.8" r=".51"/>
<circle cx="257.8" cy="136.1" r=".51"/>
<circle cx="100.3" cy="25.6" r=".51"/>
<circle cx="207" cy="96.8" r=".51"/>
<circle cx="129.5" cy="34.5" r=".51"/>
<circle cx="40.6" cy="173" r=".51"/>
<circle cx="48.3" cy="179.3" r=".51"/>
<circle cx="40.6" cy="143.8" r=".51"/>
<circle cx="48.3" cy="150.1" r=".51"/>
<circle cx="208.3" cy="40.9" r=".51"/>
<circle cx="90.2" cy="129.8" r=".51"/>
<circle cx="94" cy="132.3" r=".51"/>
<circle cx="184.2" cy="49.8" r=".51"/>
<circle cx="94" cy="164.1" r=".51"/>
<circle cx="106.7" cy="99.3" r=".51"/>
<circle cx="111.8" cy="93" r=".51"/>
<circle cx="205.7" cy="113.3" r=".51"/>
</g>
<g font-size="4.2" fill="#0000c2">
<text x="26.7" y="23.9">Inputs</text>
<text x="123.2" y="21.4">Power Circuitry</text>
<text x="241.3" y="21.4">Outputs</text>
<text x="149.9" y="77.2">ESP32 Circuitry for Operation,</text>
<text x="149.9" y="82.3">Programming &amp; Interfacings</text>
<text x="69.8" y="156">RTC DS3231</text>
</g>
<g font-size="2.8" fill="#0000c2">
<text x="85.1" y="55.7">Current Upto 500 mA</text>
<text x="151.1" y="55.7">Current &gt; 500 mA Mount This</text>
</g>
<text font-size="2.8" fill="#840000" x="178" y="190.5">Title: ESP32_based_IoT_Deployement_Board</text>
<g font-size="2.1" fill="#008484">
<text x="110.4" y="28.1">U1</text>
<text x="105.3" y="30.8">MIC5219-3v3</text>
<text x="125.4" y="137">ESP32-WROOM</text>
<text x="129" y="133.2">MOD1</text>
</g>
<g font-size="2.1" fill="#840000">
<text x="178" y="178">Designer: Ashish Pardeshi</text>
<text x="178" y="184">Sheet: /</text>
<text x="178" y="181">HBCSE - TIFR</text>
<text x="178" y="186.7">File: IoT_Deployement_Board.sch</text>
<text x="178" y="196.9">KiCad E.D.A. kicad 5.1.9-73d0e3b20d88ubuntu20.04.1</text>
<text x="178" y="194.1">Size: A4</text>
<text x="200" y="194.1">Date:</text>
<text x="263" y="194.1">Rev: v0.1</text>
<text x="263" y="196.9">Id: 1/1</text>
</g>
<g font-size="1.8" fill="#840000">
<text x="35" y="11.9">1</text>
<text x="85" y="11.9">2</text>
<text x="135" y="11.9">3</text>
<text x="185" y="11.9">4</text>
<text x="235" y="11.9">5</text>
<text x="285" y="11.9">6</text>
<text x="10.4" y="35.9">A</text>
<text x="104.9" y="34.3">1</text>
<text x="117.6" y="34.3">5</text>
<text x="285.4" y="35.9">A</text>
<text x="42.7" y="37.7">S_Moist_Sensor</text>
<text x="104.9" y="36.8">3</text>
<text x="111.5" y="41.4" transform="rotate(-90 111.5 41.4)">2</text>
<text x="117.6" y="36.8">4</text>
<text x="168.4" y="38.1">3</text>
<text x="181.1" y="38.1">2</text>
<text x="218" y="41.5">Battery_Voltage</text>
<text x="243.9" y="37.7">LED_1</text>
<text x="243.9" y="40.3">LED_2</text>
<text x="175" y="45.2" transform="rotate(-90 175 45.2)">1</text>
<text x="259.9" y="71.1">1</text>
<text x="36.2" y="75.7" transform="rotate(-90 36.2 75.7)">SCL</text>
<text x="40" y="75.9" transform="rotate(-90 40 75.9)">SDA</text>
<text x="259.9" y="73.7">2</text>
<text x="259.9" y="76.2">3</text>
<text x="271.3" y="77.1">SCL</text>
<text x="259.9" y="78.7">4</text>
<text x="271.3" y="79.6">SDA</text>
<text x="10.4" y="85.9">B</text>
<text x="179.6" y="88.5">EN</text>
<text x="285.4" y="85.9">B</text>
<text x="112.4" y="90.9" transform="rotate(-90 112.4 90.9)">EN</text>
<text x="131.8" y="93.4" transform="rotate(-90 131.8 93.4)">2</text>
<text x="151" y="92.3">Pin_16</text>
<text x="51.6" y="99.9">SDA</text>
<text x="51.6" y="97.4">SCL</text>
<text x="114.6" y="101.6">24</text>
<text x="114.6" y="99.1">25</text>
<text x="115.1" y="96.5">3</text>
<text x="147.6" y="101.6">17</text>
<text x="148.1" y="96.5">4</text>
<text x="148.1" y="99.1">5</text>
<text x="209.1" y="97.4">DTR</text>
<text x="106.5" y="102.5">Pin_24</text>
<text x="107.3" y="104.2" transform="rotate(-90 107.3 104.2)">IO0</text>
<text x="114.6" y="104.1">26</text>
<text x="114.6" y="106.7">29</text>
<text x="147.6" y="104.1">18</text>
<text x="147.6" y="106.7">19</text>
<text x="114.6" y="109.2">14</text>
<text x="114.6" y="111.8">16</text>
<text x="147.6" y="109.2">20</text>
<text x="147.6" y="111.8">21</text>
<text x="169.5" y="108.7" transform="rotate(-90 169.5 108.7)">Pin_23</text>
<text x="172.1" y="111.2" transform="rotate(-90 172.1 111.2)">Pin_24</text>
<text x="209.1" y="113.9">RTS</text>
<text x="233.5" y="110.1">Buzz_IO</text>
<text x="102.6" y="115.2">Board_LED</text>
<text x="114.6" y="114.3">13</text>
<text x="114.6" y="116.8">23</text>
<text x="114.6" y="119.4">27</text>
<text x="147.6" y="114.3">22</text>
<text x="147.6" y="119.4">34</text>
<text x="147.6" y="116.8">35</text>
<text x="163.3" y="117.7">TXD</text>
<text x="54.1" y="124.1">Sw_2</text>
<text x="54.1" y="121.5">Sw_1</text>
<text x="102.2" y="124.9" transform="rotate(-90 102.2 124.9)">Pin_23</text>
<text x="104.1" y="125.3">DHT22</text>
<text x="104.2" y="122.8">LED_2</text>
<text x="114.6" y="124.5">30</text>
<text x="114.6" y="121.9">28</text>
<text x="148.1" y="124.5">7</text>
<text x="162.1" y="125.3">Sw_1</text>
<text x="163.3" y="120.3">RXD</text>
<text x="179.2" y="124.1">IO0</text>
<text x="84.4" y="130.4">SDA</text>
<text x="102" y="127.9">DS182B0</text>
<text x="114.6" y="127">31</text>
<text x="114.6" y="129.5">33</text>
<text x="148.1" y="127">6</text>
<text x="148.1" y="129.5">9</text>
<text x="158.3" y="130.4">Battery_Voltage</text>
<text x="162.1" y="127.9">Sw_2</text>
<text x="10.4" y="135.9">C</text>
<text x="84.6" y="133">SCL</text>
<text x="114.6" y="137.2">10</text>
<text x="114.6" y="132.1">36</text>
<text x="114.6" y="134.6">37</text>
<text x="148.1" y="132.1">8</text>
<text x="160.8" y="133">S_Moist_Sensor</text>
<text x="195.3" y="132.2" transform="rotate(-90 195.3 132.2)">1</text>
<text x="197.9" y="132.2" transform="rotate(-90 197.9 132.2)">2</text>
<text x="200.4" y="132.2" transform="rotate(-90 200.4 132.2)">3</text>
<text x="202.9" y="132.2" transform="rotate(-90 202.9 132.2)">4</text>
<text x="205.5" y="132.2" transform="rotate(-90 205.5 132.2)">5</text>
<text x="208" y="132.2" transform="rotate(-90 208 132.2)">6</text>
<text x="285.4" y="135.9">C</text>
<text x="101.9" y="140.6">Pump_IO</text>
<text x="102.7" y="138">Buzz_IO</text>
<text x="104.2" y="143.1">LED_1</text>
<text x="114.6" y="139.7">11</text>
<text x="114.6" y="142.2">12</text>
<text x="196.2" y="139.3" transform="rotate(-90 196.2 139.3)">DTR</text>
<text x="198.8" y="139.2" transform="rotate(-90 198.8 139.2)">TXD</text>
<text x="201.3" y="139.4" transform="rotate(-90 201.3 139.4)">RXD</text>
<text x="206.4" y="139.2" transform="rotate(-90 206.4 139.2)">RTS</text>
<text x="126.7" y="146.8" transform="rotate(-90 126.7 146.8)">1</text>
<text x="129.3" y="147.3" transform="rotate(-90 129.3 147.3)">15</text>
<text x="131.8" y="147.3" transform="rotate(-90 131.8 147.3)">38</text>
<text x="134.4" y="147.3" transform="rotate(-90 134.4 147.3)">39</text>
<text x="154.7" y="145.7">Board_LED</text>
<text x="51.6" y="150.7">DHT22</text>
<text x="227.7" y="150.7">Pump_IO</text>
<text x="74.4" y="172.3">SCL</text>
<text x="84.1" y="174">15</text>
<text x="84.1" y="171.4">16</text>
<text x="93.7" y="168.4" transform="rotate(-90 93.7 168.4)">2</text>
<text x="96.3" y="168.9" transform="rotate(-90 96.3 168.9)">14</text>
<text x="107.5" y="171.4">1</text>
<text x="51.6" y="180">DS182B0</text>
<text x="74.2" y="174.9">SDA</text>
<text x="107.5" y="179.1">3</text>
<text x="10.4" y="185.9">D</text>
<text x="84.6" y="181.6">4</text>
<text x="285.4" y="185.9">D</text>
<text x="96.3" y="186.6" transform="rotate(-90 96.3 186.6)">13</text>
<text x="35" y="199.9">1</text>
<text x="85" y="199.9">2</text>
<text x="135" y="199.9">3</text>
<text x="185" y="199.9">4</text>
<text x="235" y="199.9">5</text>
<text x="285" y="199.9">6</text>
</g>
<g font-size="1.8" fill="#008484">
<text x="101.7" y="21.9">+4V</text>
<text x="207.1" y="20.7">+4V</text>
<text x="80.1" y="25.7">+4V</text>
<text x="193" y="28.7" transform="rotate(-90 193 28.7)">GND</text>
<text x="107.2" y="35.2">IN</text>
<text x="112.6" y="35.2">OUT</text>
<text x="152.5" y="33.4">+4V</text>
<text x="169.8" y="35.2">AMS1117-3.3</text>
<text x="174.1" y="32.9">U3</text>
<text x="86.9" y="41.6">GND</text>
<text x="107.2" y="37.7">EN</text>
<text x="112.4" y="39.1" transform="rotate(-90 112.4 39.1)">GND</text>
<text x="112.7" y="37.7">BYP</text>
<text x="170.4" y="39">VI</text>
<text x="177.5" y="39">VO</text>
<text x="35" y="43.4">GND</text>
<text x="175.9" y="43.2" transform="rotate(-90 175.9 43.2)">GND</text>
<text x="259.8" y="47.2">GND</text>
<text x="109.9" y="51">GND</text>
<text x="118.8" y="51">GND</text>
<text x="127.7" y="51">GND</text>
<text x="206.5" y="61.2">GND</text>
<text x="252.2" y="65.3">Brd1</text>
<text x="31.2" y="67.6">GND</text>
<text x="79.5" y="66.3">GND</text>
<text x="250.4" y="67.6">SSD1306</text>
<text x="254.1" y="72">GND</text>
<text x="254.3" y="74.5">VCC</text>
<text x="254.5" y="77.1">SCL</text>
<text x="263.6" y="72.6">GND</text>
<text x="254.3" y="79.6">SDA</text>
<text x="50.2" y="94.2">GND</text>
<text x="89.5" y="94.9">GND</text>
<text x="142.8" y="92.4">GND</text>
<text x="169.5" y="93.6">GND</text>
<text x="117.9" y="97.4">EN</text>
<text x="117.9" y="99.9">IO0</text>
<text x="132.7" y="98.4" transform="rotate(-90 132.7 98.4)">3V3</text>
<text x="135.4" y="99.9">SENSOR_VN</text>
<text x="135.5" y="97.4">SENSOR_VP</text>
<text x="83.1" y="105.1">GND</text>
<text x="117.9" y="102.5">IO2</text>
<text x="117.9" y="105">IO4</text>
<text x="117.9" y="107.6">IO5</text>
<text x="138.2" y="107.6">SCS/CMD</text>
<text x="138.4" y="105">SWP/SD3</text>
<text x="138.6" y="102.5">SHD/SD2</text>
<text x="267.5" y="107.5">1N4001</text>
<text x="92" y="108.9">GND</text>
<text x="98.4" y="111.4">GND</text>
<text x="117.9" y="110.1">IO12</text>
<text x="117.9" y="112.6">IO13</text>
<text x="138.5" y="110.1">SCK/CLK</text>
<text x="138.5" y="112.6">SDO/SD0</text>
<text x="117.9" y="115.2">IO14</text>
<text x="117.9" y="117.7">IO15</text>
<text x="139.4" y="115.2">SDI/SD1</text>
<text x="141.8" y="117.7">TXD0</text>
<text x="117.9" y="125.3">IO18</text>
<text x="117.9" y="120.3">IO16</text>
<text x="117.9" y="122.8">IO17</text>
<text x="141.6" y="120.3">RXD0</text>
<text x="142.5" y="125.3">IO35</text>
<text x="263.6" y="123.4">GND</text>
<text x="43.9" y="131.1">GND</text>
<text x="117.9" y="127.9">IO19</text>
<text x="117.9" y="130.4">IO21</text>
<text x="142.5" y="127.9">IO34</text>
<text x="142.5" y="130.4">IO33</text>
<text x="210.7" y="130">J8</text>
<text x="256.6" y="127.3">+4V</text>
<text x="117.9" y="133">IO22</text>
<text x="117.9" y="135.5">IO23</text>
<text x="142.5" y="133">IO32</text>
<text x="211" y="132.3">Prog_Header</text>
<text x="117.9" y="138">IO25</text>
<text x="117.9" y="140.6">IO26</text>
<text x="117.9" y="143.1">IO27</text>
<text x="210.3" y="139.9">GND</text>
<text x="246.6" y="140.6">D3</text>
<text x="250.7" y="143" transform="rotate(-90 250.7 143)">1N4001</text>
<text x="55.3" y="147.6">GND</text>
<text x="127.6" y="144" transform="rotate(-90 127.6 144)">GND</text>
<text x="130.2" y="144" transform="rotate(-90 130.2 144)">GND</text>
<text x="132.7" y="144" transform="rotate(-90 132.7 144)">GND</text>
<text x="135.3" y="144" transform="rotate(-90 135.3 144)">GND</text>
<text x="196.8" y="146.9" transform="rotate(-90 196.8 146.9)">GND</text>
<text x="90.4" y="159.7">+3.3V</text>
<text x="129" y="156.5">GND</text>
<text x="107.4" y="166.6">GND</text>
<text x="256" y="164.1">GND</text>
<text x="79.5" y="169.2">GND</text>
<text x="86.9" y="172.3">SCL</text>
<text x="94.6" y="173.4" transform="rotate(-90 94.6 173.4)">VCC</text>
<text x="100.6" y="172.3">32KHZ</text>
<text x="55.3" y="176.8">GND</text>
<text x="86.9" y="174.9">SDA</text>
<text x="97.2" y="174.5" transform="rotate(-90 97.2 174.5)">VBAT</text>
<text x="98.6" y="180">INT/SQW</text>
<text x="86.9" y="182.5">RST</text>
<text x="97.2" y="183.9" transform="rotate(-90 97.2 183.9)">GND</text>
<text x="81.2" y="190.2">DS3231M</text>
<text x="84" y="187.6">U2</text>
<text x="94.7" y="194.6">GND</text>
</g>
<g font-size="1.6" fill="#008484">
<text x="95.6" y="16.9">S1</text>
<text x="93.5" y="19">ON/OFF</text>
<text x="168.7" y="22.3">R24</text>
<text x="44" y="29.2">J3</text>
<text x="87.2" y="29.4">PWR</text>
<text x="88.2" y="27.3">J1</text>
<text x="127.9" y="27">3.3V</text>
<text x="160.1" y="28.5" transform="rotate(-90 160.1 28.5)">3.3V</text>
<text x="168.4" y="24.9">470e</text>
<text x="182.4" y="24.8" transform="rotate(-90 182.4 24.8)">D4</text>
<text x="184.6" y="25" transform="rotate(-90 184.6 25)">PWR_LED</text>
<text x="31.4" y="30.9">3.3V</text>
<text x="44.4" y="31.4">Soil_Moisture</text>
<text x="194" y="33.4">3.3V</text>
<text x="206.4" y="35" transform="rotate(-90 206.4 35)">0805</text>
<text x="253.5" y="35.2">470e</text>
<text x="254.3" y="32.6">R5</text>
<text x="79.4" y="40.1" transform="rotate(-90 79.4 40.1)">0805</text>
<text x="132.5" y="37.9">C7</text>
<text x="132.9" y="40.1">2.2 uF</text>
<text x="206.4" y="38.5" transform="rotate(-90 206.4 38.5)">R16</text>
<text x="271.3" y="41.2">LED_CONN</text>
<text x="271.4" y="39">J4</text>
<text x="79.4" y="43.6" transform="rotate(-90 79.4 43.6)">R19</text>
<text x="114.9" y="44.1">470 pF</text>
<text x="122.1" y="44.1">C6</text>
<text x="157.1" y="43">C8</text>
<text x="157.2" y="45.1">10UF</text>
<text x="166.8" y="43">C9</text>
<text x="167.1" y="45.1">0.1 UF</text>
<text x="187.7" y="43">C10</text>
<text x="187.7" y="45.1">10UF</text>
<text x="198.6" y="43">C11</text>
<text x="198.9" y="45.1">0.1 UF</text>
<text x="253.5" y="42.8">470e</text>
<text x="254.3" y="45.3">R6</text>
<text x="45.9" y="52.7">J7</text>
<text x="206.4" y="52.5" transform="rotate(-90 206.4 52.5)">R17</text>
<text x="206.4" y="49" transform="rotate(-90 206.4 49)">0805</text>
<text x="33.9" y="55">3.3V</text>
<text x="43.9" y="54.8">HTUI2D</text>
<text x="79.4" y="57.6" transform="rotate(-90 79.4 57.6)">R20</text>
<text x="79.4" y="54" transform="rotate(-90 79.4 54)">0805</text>
<text x="267.6" y="65.1">3.3V</text>
<text x="102.5" y="77.8">3.3V</text>
<text x="130.5" y="77.8">3.3V</text>
<text x="93.5" y="80.9">1 UF</text>
<text x="94.2" y="78.8">C1</text>
<text x="36.7" y="86.6">BH1750</text>
<text x="38.7" y="84.4">J6</text>
<text x="45.4" y="85.5">3.3V</text>
<text x="94.3" y="88.4">S4</text>
<text x="107.2" y="89.2" transform="rotate(-90 107.2 89.2)">10k</text>
<text x="109.7" y="88.9" transform="rotate(-90 109.7 88.9)">R3</text>
<text x="139.3" y="86.2">C2</text>
<text x="139.4" y="88.3">10UF</text>
<text x="149" y="86.2">C3</text>
<text x="149.4" y="88.3">0.1 UF</text>
<text x="161.6" y="87.1">CONN_10</text>
<text x="164" y="84.6">J9</text>
<text x="82.2" y="93.1">3.3V</text>
<text x="94.2" y="90.5">EN</text>
<text x="195.5" y="94.7">10k</text>
<text x="195.8" y="92.2">R9</text>
<text x="271.4" y="91.8">3.3V</text>
<text x="87.1" y="100.7">Boot</text>
<text x="87.9" y="98.6">S3</text>
<text x="96.5" y="99.8">10k</text>
<text x="180.8" y="101.4" transform="rotate(-90 180.8 101.4)">MMBT2222A2</text>
<text x="181.9" y="97.4">Q3</text>
<text x="253.3" y="98.7">BUZ-PTH</text>
<text x="255.4" y="96.1">LS1</text>
<text x="56.8" y="105.8">3.3V</text>
<text x="96.8" y="102.3">R8</text>
<text x="97.7" y="106.1">10k R11</text>
<text x="250.4" y="105">R1</text>
<text x="250.6" y="107.6">1k</text>
<text x="46.4" y="113.4" transform="rotate(-90 46.4 113.4)">R21</text>
<text x="55.2" y="113.4" transform="rotate(-90 55.2 113.4)">R22</text>
<text x="103.9" y="108.7">R13</text>
<text x="181.9" y="113.8">Q4</text>
<text x="266.9" y="110.1">Q1 D1</text>
<text x="267.1" y="112.6">MMBT2222A2</text>
<text x="37.2" y="119">J2</text>
<text x="46.4" y="117.1" transform="rotate(-90 46.4 117.1)">10k</text>
<text x="55.2" y="118.4" transform="rotate(-90 55.2 118.4)">10k</text>
<text x="84.7" y="116.5">3.3V</text>
<text x="92.4" y="116.5">3.3V</text>
<text x="180.8" y="117.7" transform="rotate(-90 180.8 117.7)">MMBT2222A2</text>
<text x="195.4" y="118.8">R10</text>
<text x="195.5" y="116.3">10k</text>
<text x="201.6" y="119.8">3.3V</text>
<text x="85.6" y="125.7" transform="rotate(-90 85.6 125.7)">R2</text>
<text x="97" y="124.8" transform="rotate(-90 97 124.8)">10k</text>
<text x="99.5" y="124.5" transform="rotate(-90 99.5 124.5)">R4</text>
<text x="104.1" y="120.1">10k R12</text>
<text x="151.9" y="122.7">470e</text>
<text x="157.3" y="122.7">R14</text>
<text x="34.9" y="128.5" transform="rotate(-90 34.9 128.5)">Switch_Conn</text>
<text x="88.1" y="126" transform="rotate(-90 88.1 126)">10k</text>
<text x="46" y="135.5">DHT22</text>
<text x="259.5" y="136.6">Pump_Conn</text>
<text x="263.2" y="134.1">J5</text>
<text x="39" y="138.8">3.3V</text>
<text x="53.6" y="138">J10</text>
<text x="172.2" y="143">470e</text>
<text x="184.1" y="142.5">B_LED</text>
<text x="185.7" y="140.3">D2</text>
<text x="273.4" y="139.5">C4</text>
<text x="273.8" y="141.7">0.1 UF</text>
<text x="172.5" y="148.1">R23</text>
<text x="242.8" y="145.7">R7</text>
<text x="243" y="148.2">1k</text>
<text x="41.7" y="155.7">R15</text>
<text x="41.9" y="153.1">10k</text>
<text x="100.1" y="154.5">BT1</text>
<text x="259.2" y="150.7">Q2</text>
<text x="259.5" y="153.3">MMBT2222A2</text>
<text x="83.1" y="160.9">0.1 UF</text>
<text x="84" y="158.4">C5</text>
<text x="104.6" y="158.4">BAT 20MM PTH</text>
<text x="44.9" y="164.7">DS18B20</text>
<text x="53.6" y="167.3">J11</text>
<text x="39" y="168">3.3V</text>
<text x="41.7" y="184.9">R18</text>
<text x="41.9" y="182.3">10k</text>
</g>
<text font-size="1.6" fill="#840000" x="102.8" y="112.5">10k Pin_16</text>
<g font-size="1.4" fill="#008484">
<text x="37.3" y="29.7" transform="rotate(-90 37.3 29.7)">1</text>
<text x="39.9" y="29.7" transform="rotate(-90 39.9 29.7)">2</text>
<text x="42.4" y="29.7" transform="rotate(-90 42.4 29.7)">3</text>
<text x="88.4" y="35">2</text>
<text x="88.4" y="37.6">1</text>
<text x="266.4" y="37.6">1</text>
<text x="266.4" y="40.1">2</text>
<text x="266.4" y="42.7">3</text>
<text x="46.7" y="65.5">2</text>
<text x="46.7" y="63">3</text>
<text x="46.7" y="60.4">4</text>
<text x="46.7" y="68.1">1</text>
<text x="163.6" y="89.7">1</text>
<text x="38.8" y="94.7">3</text>
<text x="38.8" y="92.2">4</text>
<text x="163.6" y="92.2">2</text>
<text x="163.6" y="94.7">3</text>
<text x="38.8" y="99.8">1</text>
<text x="38.8" y="97.3">2</text>
<text x="163.6" y="97.3">4</text>
<text x="163.6" y="99.8">5</text>
<text x="163.6" y="102.4">6</text>
<text x="163.6" y="104.9">7</text>
<text x="163.6" y="107.4">8</text>
<text x="163.6" y="110">9</text>
<text x="163.6" y="112.5">10</text>
<text x="38.8" y="123.9">2</text>
<text x="38.8" y="121.4">3</text>
<text x="38.8" y="126.5">1</text>
<text x="46.2" y="140.2" transform="rotate(-90 46.2 140.2)">1</text>
<text x="48.8" y="140.2" transform="rotate(-90 48.8 140.2)">2</text>
<text x="51.3" y="140.2" transform="rotate(-90 51.3 140.2)">3</text>
<text x="261.4" y="139.2">1</text>
<text x="261.4" y="141.7">2</text>
<text x="46.2" y="169.4" transform="rotate(-90 46.2 169.4)">1</text>
<text x="48.8" y="169.4" transform="rotate(-90 48.8 169.4)">2</text>
<text x="51.3" y="169.4" transform="rotate(-90 51.3 169.4)">3</text>
</g>
</svg>
